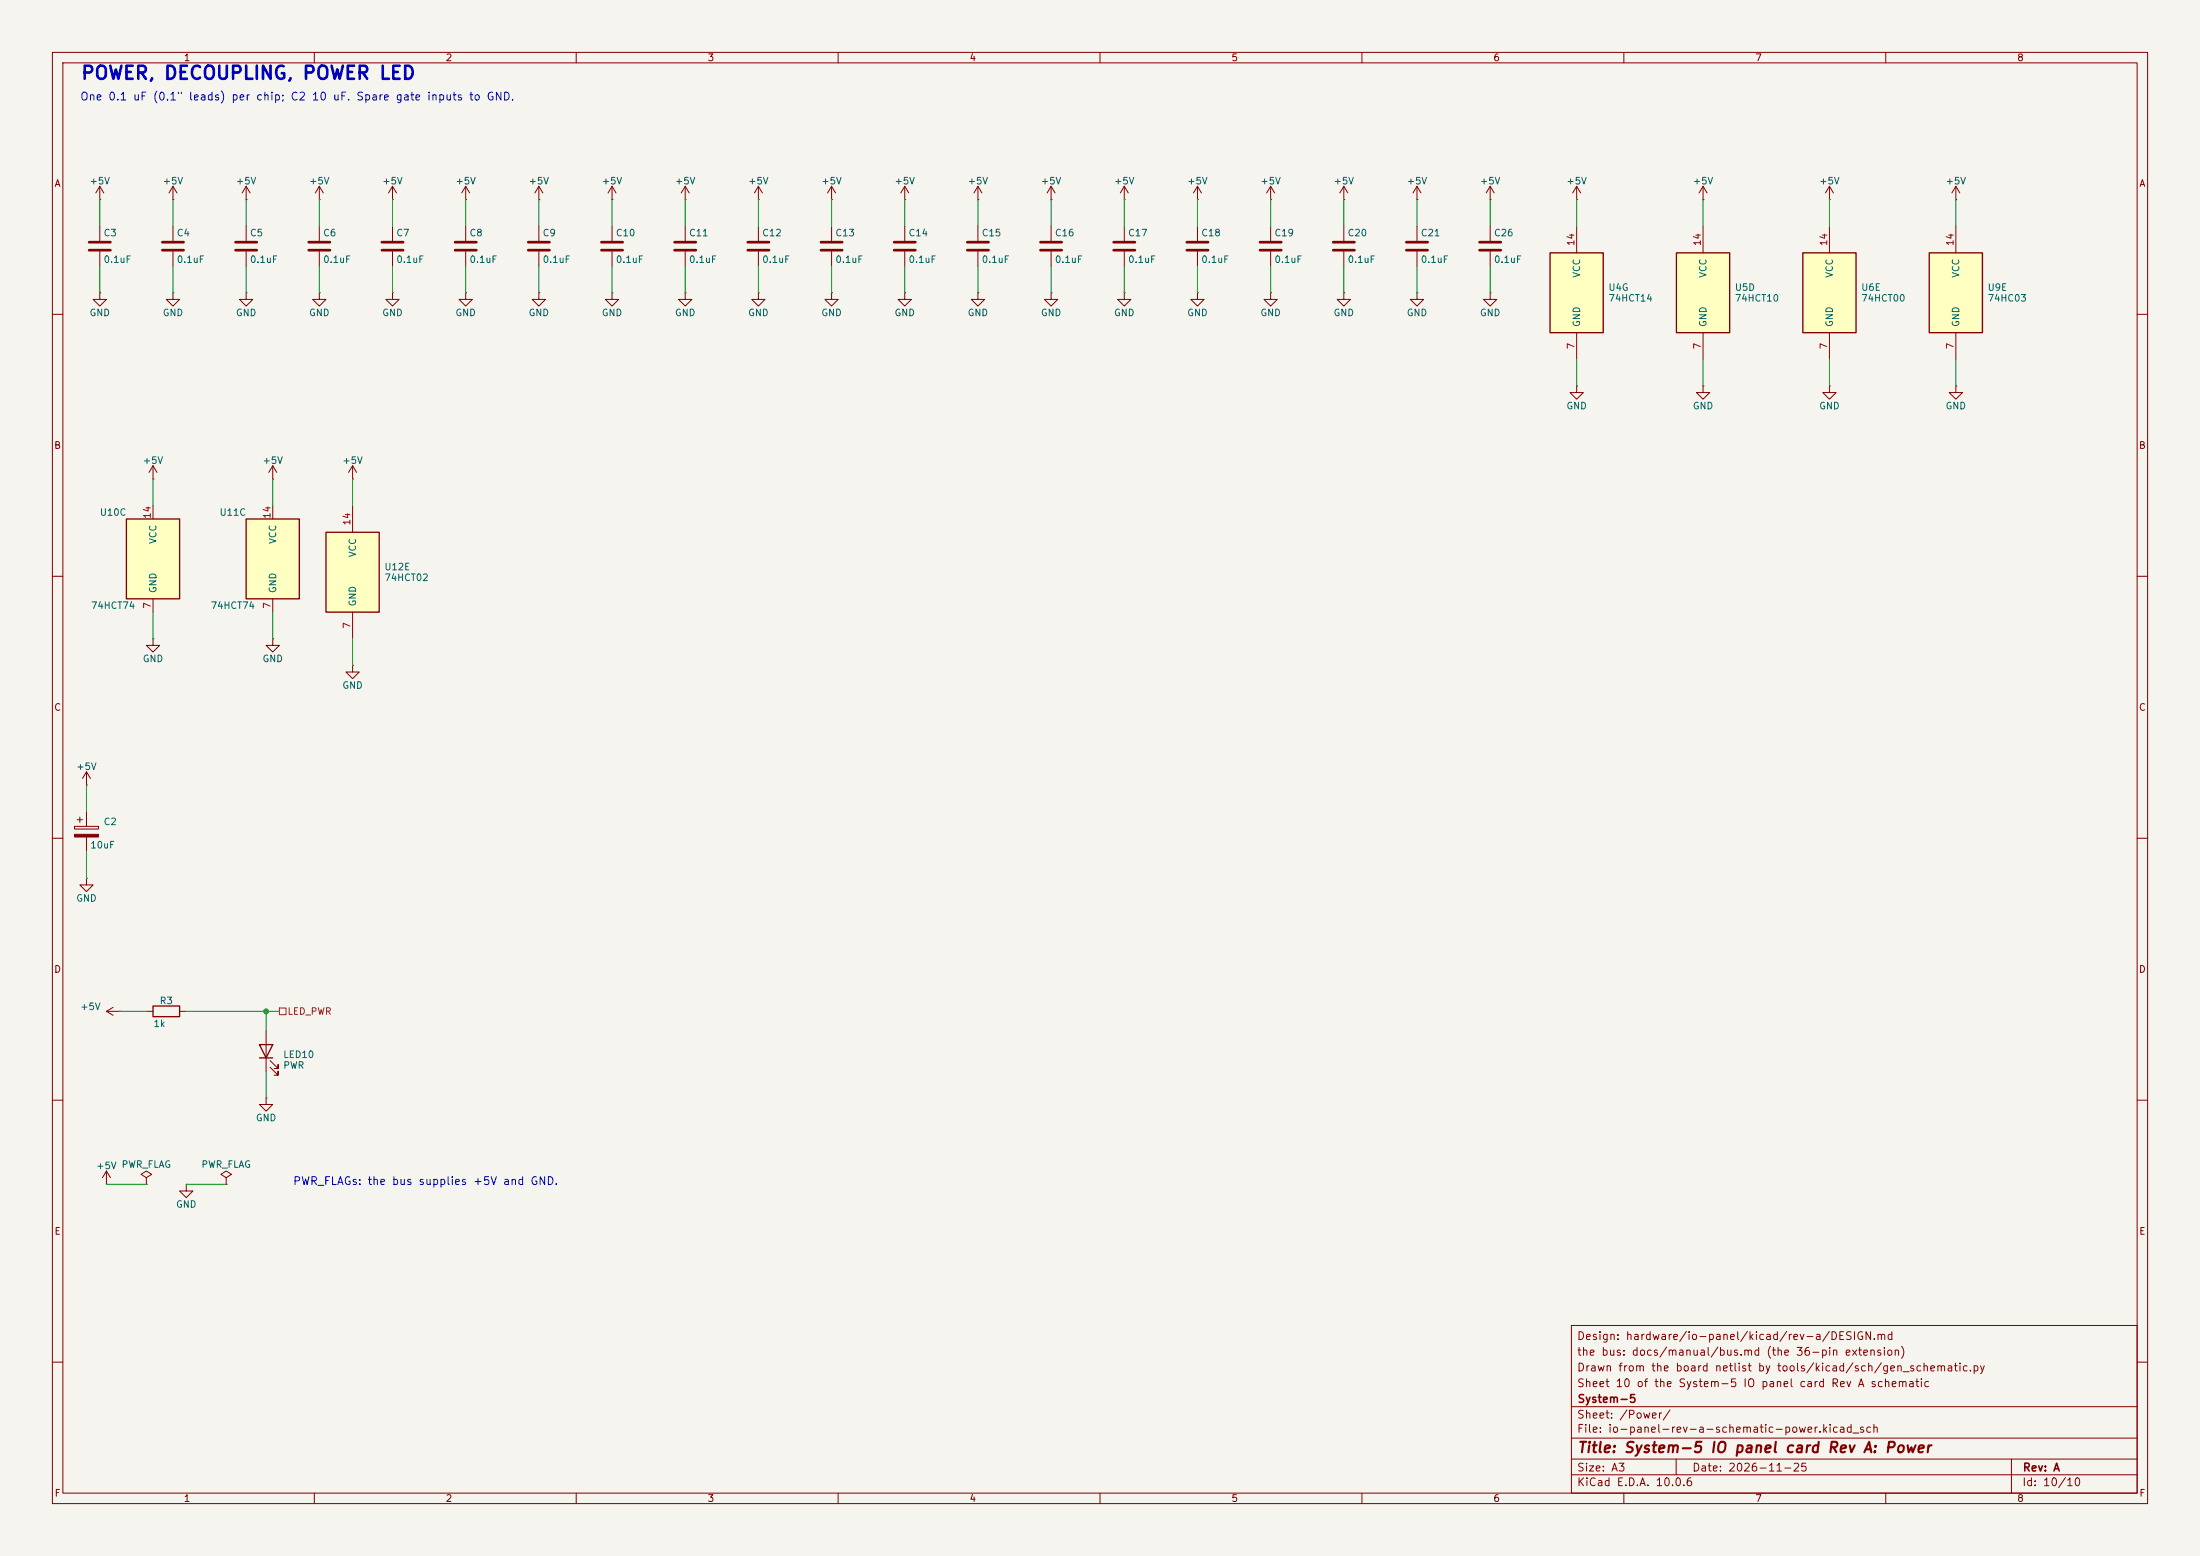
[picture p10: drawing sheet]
<svg xmlns="http://www.w3.org/2000/svg" width="420mm" height="297mm" viewBox="0 0 420 297" stroke-linecap="round" stroke-linejoin="round" font-family="sans-serif">
<path d="M0 0h420v297h-420z" fill="#f5f4ef" stroke="#f5f4ef" stroke-width=".19"/>
<g fill="none" stroke="#840000" stroke-width=".19">
<path d="M10 10h400v277h-400zM12 12h396v273h-396zM60 10v2M110 10v2M160 10v2M210 10v2M260 10v2M310 10v2M360 10v2M10 60h2M408 60h2M10 110h2"/>
<path d="M408 110h2M10 160h2M408 160h2M10 210h2M408 210h2M300 253h108v32h-108zM10 260h2M300 278.5h108M300 274.5h108M300 268.5h108M320 278.5v3M384 278.5v6.5"/>
<path d="M408 260h2M60 285v2M110 285v2M160 285v2M210 285v2M260 285v2M300 281.5h108M310 285v2M360 285v2"/>
</g>
<path d="M320 48.3h10.2v15.2h-10.2z" fill="#ffffc2"/>
<path d="M320 48.3h10.2v15.2h-10.2zM49.5 199.4h2.6l-1.3 2.5zM49.5 201.9h2.6" fill="none" stroke="#840000" stroke-width=".25"/>
<g fill="none" stroke="#840000" stroke-width=".19">
<path d="M47 38.1h.1M47 35.6l-.8 1.2M47 35.6l.8 1.2M47 35.6v2.5M228.6 38.1h.1M228.6 35.6v2.5M228.6 35.6l-.8 1.2M228.6 35.6l.8 1.2M256.5 38.1h.1M256.5 35.6l-.7 1.2M256.5 35.6l.8 1.2M256.5 35.6v2.5"/>
<path d="M270.5 38.1h.1M270.5 35.6l-.8 1.2M270.5 35.6l.8 1.2M270.5 35.6v2.5M325.1 38.1h.1M325.1 35.6v2.5M325.1 35.6l-.7 1.2M325.1 35.6l.8 1.2M88.9 55.9v1.3h1.3l-1.3 1.2-1.3-1.2h1.3M88.9 55.9h.1M172.7 43.2v2.8M172.7 48v2.8"/>
<path d="M214.6 55.9v1.3h1.3l-1.3 1.2-1.2-1.2h1.2M214.6 55.9h.1M228.6 43.2v2.8M228.6 48v2.8M325.1 43.2v5.1M325.1 73.7v1.2h1.3l-1.3 1.3-1.3-1.3h1.3M325.1 73.7h.1M325.1 63.5v5.1M29.2 91.4h.1M29.2 88.9l-.8 1.3M29.2 88.9l.8 1.3M29.2 88.9v2.5"/>
<path d="M52.1 91.4h.1M52.1 88.9l-.8 1.3M52.1 88.9l.7 1.3M52.1 88.9v2.5M50.8 196.9v7.6M50.8 209.6v1.2h1.3l-1.3 1.3-1.3-1.3h1.3M50.8 209.6h.1M51.6 203.7l1.5 1.5v-.7v.7h-.8M51.6 202.4l1.5 1.6v-.8v.8h-.8M27.9 224.8l1.1-.6-1.1-.7-1 .7 1 .6v1.3M27.9 226.1h.1M35.6 226.1v1.2h1.2l-1.2 1.3-1.3-1.3h1.3"/>
<path d="M35.6 226.1h.1M43.2 224.8l1-.6-1-.7-1 .7 1 .6v1.3M43.2 226.1h.1"/>
</g>
<path d="M170.7 46.2h4.1M170.7 47.8h4.1M226.6 46.2h4M226.6 47.8h4" fill="none" stroke="#840000" stroke-width=".51"/>
<path d="M295.9 48.3h10.2v15.2h-10.2z" fill="#ffffc2"/>
<path d="M295.9 48.3h10.2v15.2h-10.2z" fill="none" stroke="#840000" stroke-width=".25"/>
<g fill="none" stroke="#840000" stroke-width=".19">
<path d="M186.7 38.1h.1M186.7 35.6l-.8 1.2M186.7 35.6l.8 1.2M186.7 35.6v2.5M19 43.2v2.8M19 48v2.8M33 55.9v1.3h1.3l-1.3 1.2-1.3-1.2h1.3M33 55.9h.1M61 55.9v1.3h1.2l-1.2 1.2-1.3-1.2h1.3M61 55.9h.1M116.8 43.2v2.8M116.8 48v2.8"/>
<path d="M301 43.2v5.1M301 63.5v5.1"/>
</g>
<path d="M17 46.2h4.1M17 47.8h4.1M114.8 46.2h4.1M114.8 47.8h4.1" fill="none" stroke="#840000" stroke-width=".51"/>
<path d="M47 99.1h10.1v15.2h-10.1z" fill="#ffffc2"/>
<path d="M47 99.1h10.1v15.2h-10.1z" fill="none" stroke="#840000" stroke-width=".25"/>
<g fill="none" stroke="#840000" stroke-width=".19">
<path d="M158.7 38.1h.1M158.7 35.6l-.7 1.2M158.7 35.6l.8 1.2M158.7 35.6v2.5M284.5 38.1h.1M284.5 35.6l-.8 1.2M284.5 35.6l.7 1.2M284.5 35.6v2.5M349.2 38.1h.1M349.2 35.6l-.7 1.2M349.2 35.6l.8 1.2M349.2 35.6v2.5"/>
<path d="M33 43.2v2.8M33 48v2.8M144.8 55.9v1.3h1.2l-1.2 1.2-1.3-1.2h1.3M144.8 55.9h.1M52.1 96.5v2.6M52.1 114.3v2.5M29.2 121.9v1.3h1.3l-1.3 1.3-1.3-1.3h1.3M29.2 121.9h.1"/>
</g>
<path d="M31 46.2h4.1M31 47.8h4.1" fill="none" stroke="#840000" stroke-width=".51"/>
<path d="M62.2 101.6h10.2v15.2h-10.2z" fill="#ffffc2"/>
<path d="M62.2 101.6h10.2v15.2h-10.2z" fill="none" stroke="#840000" stroke-width=".25"/>
<g fill="none" stroke="#840000" stroke-width=".19">
<path d="M33 38.1h.1M33 35.6l-.7 1.2M33 35.6l.8 1.2M33 35.6v2.5M88.9 38.1h.1M88.9 35.6v2.5M88.9 35.6l-.8 1.2M88.9 35.6l.8 1.2M102.9 38.1h.1M102.9 35.6l-.8 1.2M102.9 35.6l.7 1.2M102.9 35.6v2.5"/>
<path d="M88.9 43.2v2.8M88.9 48v2.8M116.8 55.9v1.3h1.3l-1.3 1.2-1.2-1.2h1.2M116.8 55.9h.1M130.8 55.9v1.3h1.3l-1.3 1.2-1.3-1.2h1.3M130.8 55.9h.1M144.8 43.2v2.8M144.8 48v2.8M158.7 43.2v2.8M158.7 48v2.8M172.7 55.9v1.3h1.3l-1.3 1.2-1.3-1.2h1.3M172.7 55.9h.1"/>
<path d="M200.7 43.2v2.8M200.7 48v2.8M228.6 55.9v1.3h1.3l-1.3 1.2-1.3-1.2h1.3M228.6 55.9h.1M256.5 43.2v2.8M256.5 48v2.8M270.5 43.2v2.8M270.5 48v2.8M284.5 43.2v2.8M284.5 48v2.8M349.2 73.7v1.2h1.3l-1.3 1.3-1.2-1.3h1.2M349.2 73.7h.1"/>
<path d="M373.4 73.7v1.2h1.2l-1.2 1.3-1.3-1.3h1.3M373.4 73.7h.1M67.3 91.4h.1M67.3 88.9v2.5M67.3 96.5v5.1M67.3 88.9l-.8 1.3M67.3 88.9l.8 1.3M67.3 116.8v5.1"/>
</g>
<g fill="none" stroke="#840000" stroke-width=".51">
<path d="M86.9 46.2h4M86.9 47.8h4M142.7 46.2h4.1M142.7 47.8h4.1M156.7 46.2h4.1M156.7 47.8h4.1M198.6 46.2h4.1M198.6 47.8h4.1M254.5 46.2h4.1M254.5 47.8h4.1M268.5 46.2h4M268.5 47.8h4"/>
<path d="M282.4 46.2h4.1M282.4 47.8h4.1"/>
</g>
<path d="M344.2 48.3h10.1v15.2h-10.1z" fill="#ffffc2"/>
<path d="M344.2 48.3h10.1v15.2h-10.1z" fill="none" stroke="#840000" stroke-width=".25"/>
<g fill="none" stroke="#840000" stroke-width=".19">
<path d="M19 38.1h.1M19 35.6l-.7 1.2M19 35.6l.8 1.2M19 35.6v2.5M61 38.1h.1M61 35.6v2.5M61 35.6l-.8 1.2M61 35.6l.7 1.2M74.9 38.1h.1M74.9 35.6v2.5M74.9 35.6l-.7 1.2M74.9 35.6l.8 1.2"/>
<path d="M116.8 38.1h.1M116.8 35.6l-.7 1.2M116.8 35.6l.8 1.2M116.8 35.6v2.5M172.7 38.1h.1M172.7 35.6l-.7 1.2M172.7 35.6l.8 1.2M172.7 35.6v2.5M200.7 38.1h.1M200.7 35.6l-.8 1.2M200.7 35.6l.7 1.2M200.7 35.6v2.5"/>
<path d="M214.6 38.1h.1M214.6 35.6v2.5M214.6 35.6l-.7 1.2M214.6 35.6l.8 1.2M301 38.1h.1M301 35.6l-.8 1.2M301 35.6l.8 1.2M301 35.6v2.5M19 55.9v1.3h1.3l-1.3 1.2-1.2-1.2h1.2M19 55.9h.1M47 55.9v1.3h1.3l-1.3 1.2-1.3-1.2h1.3M47 55.9h.1"/>
<path d="M47 43.2v2.8M47 48v2.8M61 43.2v2.8M61 48v2.8M74.9 55.9v1.3h1.3l-1.3 1.2-1.2-1.2h1.2M74.9 55.9h.1M74.9 43.2v2.8M74.9 48v2.8M102.9 55.9v1.3h1.2l-1.2 1.2-1.3-1.2h1.3M102.9 55.9h.1M130.8 43.2v2.8M130.8 48v2.8"/>
<path d="M158.7 55.9v1.3h1.3l-1.3 1.2-1.2-1.2h1.2M158.7 55.9h.1M186.7 55.9v1.3h1.3l-1.3 1.2-1.3-1.2h1.3M186.7 55.9h.1M186.7 43.2v2.8M186.7 48v2.8M214.6 43.2v2.8M214.6 48v2.8M270.5 55.9v1.3h1.3l-1.3 1.2-1.3-1.2h1.3M270.5 55.9h.1M349.2 43.2v5.1M301 73.7v1.2h1.3l-1.3 1.3-1.3-1.3h1.3"/>
<path d="M301 73.7h.1M349.2 63.5v5.1M52.1 121.9v1.3h1.2l-1.2 1.3-1.3-1.3h1.3M52.1 121.9h.1M67.3 127v1.3h1.3l-1.3 1.2-1.3-1.2h1.3M67.3 127h.1M16.5 167.6v1.3h1.3l-1.3 1.3-1.3-1.3h1.3M16.5 167.6h.1"/>
</g>
<path d="M45 46.2h4M45 47.8h4M58.9 46.2h4.1M58.9 47.8h4.1M72.9 46.2h4.1M72.9 47.8h4.1M128.8 46.2h4M128.8 47.8h4M184.7 46.2h4M184.7 47.8h4M212.6 46.2h4.1M212.6 47.8h4.1" fill="none" stroke="#840000" stroke-width=".51"/>
<path d="M24.1 99.1h10.2v15.2h-10.2z" fill="#ffffc2"/>
<path d="M24.1 99.1h10.2v15.2h-10.2z" fill="none" stroke="#840000" stroke-width=".25"/>
<g fill="none" stroke="#840000" stroke-width=".19">
<path d="M144.8 38.1h.1M144.8 35.6l-.8 1.2M144.8 35.6l.7 1.2M144.8 35.6v2.5M242.6 38.1h.1M242.6 35.6v2.5M242.6 35.6l-.8 1.2M242.6 35.6l.7 1.2M373.4 38.1h.1M373.4 35.6l-.8 1.2M373.4 35.6l.7 1.2M373.4 35.6v2.5"/>
<path d="M102.9 43.2v2.8M102.9 48v2.8M242.6 43.2v2.8M242.6 48v2.8M284.5 55.9v1.3h1.2l-1.2 1.2-1.3-1.2h1.3M284.5 55.9h.1M29.2 96.5v2.6M29.2 114.3v2.5M20.3 226.1h.1M20.3 223.5l-.7 1.3M20.3 223.5l.8 1.3M20.3 223.5v2.6"/>
</g>
<path d="M100.8 46.2h4.1M100.8 47.8h4.1M240.5 46.2h4.1M240.5 47.8h4.1" fill="none" stroke="#840000" stroke-width=".51"/>
<path d="M368.3 48.3h10.2v15.2h-10.2z" fill="#ffffc2"/>
<path d="M368.3 48.3h10.2v15.2h-10.2zM29.2 192h5.1v2.1h-5.1z" fill="none" stroke="#840000" stroke-width=".25"/>
<g fill="none" stroke="#840000" stroke-width=".19">
<path d="M130.8 38.1h.1M130.8 35.6l-.8 1.2M130.8 35.6l.8 1.2M130.8 35.6v2.5M200.7 55.9v1.3h1.2l-1.2 1.2-1.3-1.2h1.3M200.7 55.9h.1M242.6 55.9v1.3h1.2l-1.2 1.2-1.3-1.2h1.3M242.6 55.9h.1M256.5 55.9v1.3h1.3l-1.3 1.2-1.2-1.2h1.2M256.5 55.9h.1M373.4 43.2v5.1M373.4 63.5v5.1"/>
<path d="M14.2 157.7h4.6v.5h-4.6zM14.7 156.5h1M15.2 156v1M16.5 149.9h.1M16.5 147.3v2.6M16.5 154.9v2.8M16.5 159.8v2.8M16.5 147.3l-.8 1.3M16.5 147.3l.8 1.3M20.3 193h2.6M20.3 193l1.3 .8M21.6 192.3l-1.3 .7"/>
<path d="M22.9 193h.1M27.9 193h1.3M34.3 193h1.3"/>
</g>
<path d="M14.2 159.3h4.6v.5h-4.6z" fill="#840000" stroke="#840000" stroke-width=".19"/>
<path d="M53.3 192.4h1.3v1.3h-1.3z" fill="none" stroke="#725600" stroke-width=".19"/>
<g fill="none" stroke="#009600" stroke-width=".19">
<path d="M19 38.1v5.1M33 38.1v5.1M47 38.1v5.1M61 38.1v5.1M74.9 38.1v5.1M88.9 38.1v5.1M102.9 38.1v5.1M116.8 38.1v5.1M130.8 38.1v5.1M144.8 38.1v5.1M158.7 38.1v5.1M172.7 38.1v5.1"/>
<path d="M186.7 38.1v5.1M200.7 38.1v5.1M214.6 38.1v5.1M228.6 38.1v5.1M242.6 38.1v5.1M256.5 38.1v5.1M270.5 38.1v5.1M284.5 38.1v5.1M301 38.1v5.1M325.1 38.1v5.1M349.2 38.1v5.1M373.4 38.1v5.1"/>
<path d="M19 50.8v5.1M33 50.8v5.1M47 50.8v5.1M61 50.8v5.1M74.9 50.8v5.1M88.9 50.8v5.1M102.9 50.8v5.1M116.8 50.8v5.1M130.8 50.8v5.1M144.8 50.8v5.1M158.7 50.8v5.1M172.7 50.8v5.1"/>
<path d="M186.7 50.8v5.1M200.7 50.8v5.1M214.6 50.8v5.1M228.6 50.8v5.1M242.6 50.8v5.1M256.5 50.8v5.1M270.5 50.8v5.1M284.5 50.8v5.1M301 68.6v5.1M325.1 68.6v5.1M349.2 68.6v5.1M373.4 68.6v5.1"/>
<path d="M29.2 91.4v5.1M52.1 91.4v5.1M67.3 91.4v5.1M29.2 116.8v5.1M52.1 116.8v5.1M67.3 121.9v5.1M16.5 149.9v5M16.5 162.6v5M22.9 193h5M35.6 193h17.7M50.8 193v3.9M50.8 204.5v5.1"/>
<path d="M20.3 226.1h7.6M35.6 226.1h7.6"/>
</g>
<circle cx="50.8" cy="193" r=".46" fill="#009600" stroke="#009600" stroke-width=".19"/>
<text font-size="2.5" fill="#0000c2" x="15.3" y="15.8">POWER, DECOUPLING, POWER LED</text>
<text font-size="2" fill="#840000" x="301" y="277.8">Title: System-5 IO panel card Rev A: Power</text>
<g font-size="1.5" fill="#0000c2">
<text x="15.2" y="19.5">One 0.1 uF (0.1&quot; leads) per chip; C2 10 uF. Spare gate inputs to GND.</text>
<text x="55.8" y="226.6">PWR_FLAGs: the bus supplies +5V and GND.</text>
</g>
<g font-size="1.5" fill="#840000">
<text x="300.9" y="256.1">Design: hardware/io-panel/kicad/rev-a/DESIGN.md</text>
<text x="300.9" y="262.1">Drawn from the board netlist by tools/kicad/sch/gen_schematic.py</text>
<text x="300.9" y="259.1">the bus: docs/manual/bus.md (the 36-pin extension)</text>
<text x="300.9" y="265.1">Sheet 10 of the System-5 IO panel card Rev A schematic</text>
<text x="301" y="268.1">System-5</text>
<text x="300.9" y="273.8">File: io-panel-rev-a-schematic-power.kicad_sch</text>
<text x="300.9" y="271.1">Sheet: /Power/</text>
<text x="300.9" y="281.2">Size: A3</text>
<text x="322.9" y="281.2">Date: 2026-11-25</text>
<text x="386" y="281.2">Rev: A</text>
<text x="300.9" y="284">KiCad E.D.A. 10.0.6</text>
<text x="385.9" y="284">Id: 10/10</text>
</g>
<g font-size="1.3" fill="#840000">
<text x="35" y="12">1</text>
<text x="85" y="12">2</text>
<text x="135" y="12">3</text>
<text x="185" y="12">4</text>
<text x="235" y="12">5</text>
<text x="285" y="12">6</text>
<text x="335" y="12">7</text>
<text x="385" y="12">8</text>
<text x="10.3" y="36">A</text>
<text x="408.3" y="36">A</text>
<text x="10.2" y="86">B</text>
<text x="408.2" y="86">B</text>
<text x="10.2" y="136">C</text>
<text x="408.2" y="136">C</text>
<text x="10.2" y="186">D</text>
<text x="408.2" y="186">D</text>
<text x="10.3" y="236">E</text>
<text x="408.3" y="236">E</text>
<text x="10.3" y="286">F</text>
<text x="35" y="287">1</text>
<text x="85" y="287">2</text>
<text x="135" y="287">3</text>
<text x="185" y="287">4</text>
<text x="235" y="287">5</text>
<text x="285" y="287">6</text>
<text x="335" y="287">7</text>
<text x="385" y="287">8</text>
<text x="408.3" y="286">F</text>
</g>
<g font-size="1.3" fill="#006464">
<text x="17" y="35.5">+5V</text>
<text x="31" y="35.5">+5V</text>
<text x="44.9" y="35.5">+5V</text>
<text x="58.9" y="35.5">+5V</text>
<text x="72.9" y="35.5">+5V</text>
<text x="86.8" y="35.5">+5V</text>
<text x="100.8" y="35.5">+5V</text>
<text x="114.8" y="35.5">+5V</text>
<text x="128.7" y="35.5">+5V</text>
<text x="142.7" y="35.5">+5V</text>
<text x="156.7" y="35.5">+5V</text>
<text x="170.7" y="35.5">+5V</text>
<text x="184.6" y="35.5">+5V</text>
<text x="198.6" y="35.5">+5V</text>
<text x="212.6" y="35.5">+5V</text>
<text x="226.5" y="35.5">+5V</text>
<text x="240.5" y="35.5">+5V</text>
<text x="254.5" y="35.5">+5V</text>
<text x="268.4" y="35.5">+5V</text>
<text x="282.4" y="35.5">+5V</text>
<text x="298.9" y="35.5">+5V</text>
<text x="323.1" y="35.5">+5V</text>
<text x="347.2" y="35.5">+5V</text>
<text x="371.3" y="35.5">+5V</text>
<text x="19.7" y="45.4">C3</text>
<text x="33.6" y="45.4">C4</text>
<text x="47.6" y="45.4">C5</text>
<text x="61.6" y="45.4">C6</text>
<text x="75.5" y="45.4">C7</text>
<text x="89.5" y="45.4">C8</text>
<text x="103.5" y="45.4">C9</text>
<text x="117.5" y="45.4">C10</text>
<text x="131.4" y="45.4">C11</text>
<text x="145.4" y="45.4">C12</text>
<text x="159.4" y="45.4">C13</text>
<text x="173.3" y="45.4">C14</text>
<text x="187.3" y="45.4">C15</text>
<text x="201.3" y="45.4">C16</text>
<text x="215.2" y="45.4">C17</text>
<text x="229.2" y="45.4">C18</text>
<text x="243.2" y="45.4">C19</text>
<text x="257.2" y="45.4">C20</text>
<text x="271.1" y="45.4">C21</text>
<text x="285.1" y="45.4">C26</text>
<text x="19.7" y="50.5">0.1uF</text>
<text x="33.6" y="50.5">0.1uF</text>
<text x="47.6" y="50.5">0.1uF</text>
<text x="61.6" y="50.5">0.1uF</text>
<text x="75.5" y="50.5">0.1uF</text>
<text x="89.5" y="50.5">0.1uF</text>
<text x="103.5" y="50.5">0.1uF</text>
<text x="117.5" y="50.5">0.1uF</text>
<text x="131.4" y="50.5">0.1uF</text>
<text x="145.4" y="50.5">0.1uF</text>
<text x="159.4" y="50.5">0.1uF</text>
<text x="173.3" y="50.5">0.1uF</text>
<text x="187.3" y="50.5">0.1uF</text>
<text x="201.3" y="50.5">0.1uF</text>
<text x="215.2" y="50.5">0.1uF</text>
<text x="229.2" y="50.5">0.1uF</text>
<text x="243.2" y="50.5">0.1uF</text>
<text x="257.2" y="50.5">0.1uF</text>
<text x="271.1" y="50.5">0.1uF</text>
<text x="285.1" y="50.5">0.1uF</text>
<text x="302" y="53.1" transform="rotate(-90 302 53.1)">VCC</text>
<text x="326.1" y="53.1" transform="rotate(-90 326.1 53.1)">VCC</text>
<text x="350.2" y="53.1" transform="rotate(-90 350.2 53.1)">VCC</text>
<text x="374.3" y="53.1" transform="rotate(-90 374.3 53.1)">VCC</text>
<text x="307" y="55.8">U4G</text>
<text x="307" y="57.9">74HCT14</text>
<text x="331.1" y="55.8">U5D</text>
<text x="331.1" y="57.9">74HCT10</text>
<text x="355.2" y="55.8">U6E</text>
<text x="355.2" y="57.9">74HCT00</text>
<text x="379.3" y="55.8">U9E</text>
<text x="379.3" y="57.9">74HC03</text>
<text x="17" y="60.7">GND</text>
<text x="31" y="60.7">GND</text>
<text x="44.9" y="60.7">GND</text>
<text x="58.9" y="60.7">GND</text>
<text x="72.9" y="60.7">GND</text>
<text x="86.8" y="60.7">GND</text>
<text x="100.8" y="60.7">GND</text>
<text x="114.8" y="60.7">GND</text>
<text x="128.7" y="60.7">GND</text>
<text x="142.7" y="60.7">GND</text>
<text x="156.7" y="60.7">GND</text>
<text x="170.7" y="60.7">GND</text>
<text x="184.6" y="60.7">GND</text>
<text x="198.6" y="60.7">GND</text>
<text x="212.6" y="60.7">GND</text>
<text x="226.5" y="60.7">GND</text>
<text x="240.5" y="60.7">GND</text>
<text x="254.5" y="60.7">GND</text>
<text x="268.4" y="60.7">GND</text>
<text x="282.4" y="60.7">GND</text>
<text x="302" y="62.5" transform="rotate(-90 302 62.5)">GND</text>
<text x="326.1" y="62.5" transform="rotate(-90 326.1 62.5)">GND</text>
<text x="350.2" y="62.5" transform="rotate(-90 350.2 62.5)">GND</text>
<text x="374.3" y="62.5" transform="rotate(-90 374.3 62.5)">GND</text>
<text x="298.9" y="78.4">GND</text>
<text x="323.1" y="78.4">GND</text>
<text x="347.2" y="78.4">GND</text>
<text x="371.3" y="78.4">GND</text>
<text x="27.1" y="88.8">+5V</text>
<text x="50" y="88.8">+5V</text>
<text x="65.2" y="88.8">+5V</text>
<text x="19" y="98.8">U10C</text>
<text x="41.8" y="98.8">U11C</text>
<text x="30.2" y="103.9" transform="rotate(-90 30.2 103.9)">VCC</text>
<text x="53" y="103.9" transform="rotate(-90 53 103.9)">VCC</text>
<text x="68.3" y="106.5" transform="rotate(-90 68.3 106.5)">VCC</text>
<text x="30.2" y="113.3" transform="rotate(-90 30.2 113.3)">GND</text>
<text x="53" y="113.3" transform="rotate(-90 53 113.3)">GND</text>
<text x="73.3" y="109.2">U12E</text>
<text x="73.3" y="111.2">74HCT02</text>
<text x="17.3" y="116.5">74HCT74</text>
<text x="40.1" y="116.5">74HCT74</text>
<text x="68.3" y="115.9" transform="rotate(-90 68.3 115.9)">GND</text>
<text x="27.1" y="126.7">GND</text>
<text x="50" y="126.7">GND</text>
<text x="65.2" y="131.8">GND</text>
<text x="14.4" y="147.3">+5V</text>
<text x="19.7" y="157.8">C2</text>
<text x="17.1" y="162.3">10uF</text>
<text x="14.4" y="172.4">GND</text>
<text x="30.4" y="192">R3</text>
<text x="15.2" y="193.1">+5V</text>
<text x="29.2" y="196.3">1k</text>
<text x="54" y="202.2">LED10</text>
<text x="54" y="204.3">PWR</text>
<text x="48.7" y="214.3">GND</text>
<text x="18.3" y="223.5">+5V PWR_FLAG</text>
<text x="38.3" y="223.2">PWR_FLAG</text>
<text x="33.5" y="230.8">GND</text>
</g>
<g font-size="1.3" fill="#a90000">
<text x="300.9" y="47.1" transform="rotate(-90 300.9 47.1)">14</text>
<text x="325" y="47.1" transform="rotate(-90 325 47.1)">14</text>
<text x="349.1" y="47.1" transform="rotate(-90 349.1 47.1)">14</text>
<text x="373.2" y="47.1" transform="rotate(-90 373.2 47.1)">14</text>
<text x="300.9" y="66.8" transform="rotate(-90 300.9 66.8)">7</text>
<text x="325" y="66.8" transform="rotate(-90 325 66.8)">7</text>
<text x="349.1" y="66.8" transform="rotate(-90 349.1 66.8)">7</text>
<text x="373.2" y="66.8" transform="rotate(-90 373.2 66.8)">7</text>
<text x="29.1" y="99.1" transform="rotate(-90 29.1 99.1)">14</text>
<text x="51.9" y="99.1" transform="rotate(-90 51.9 99.1)">14</text>
<text x="67.2" y="100.4" transform="rotate(-90 67.2 100.4)">14</text>
<text x="29.1" y="116.3" transform="rotate(-90 29.1 116.3)">7</text>
<text x="51.9" y="116.3" transform="rotate(-90 51.9 116.3)">7</text>
<text x="67.2" y="120.1" transform="rotate(-90 67.2 120.1)">7</text>
</g>
<text font-size="1.3" fill="#725600" x="54.8" y="194">LED_PWR</text>
</svg>
